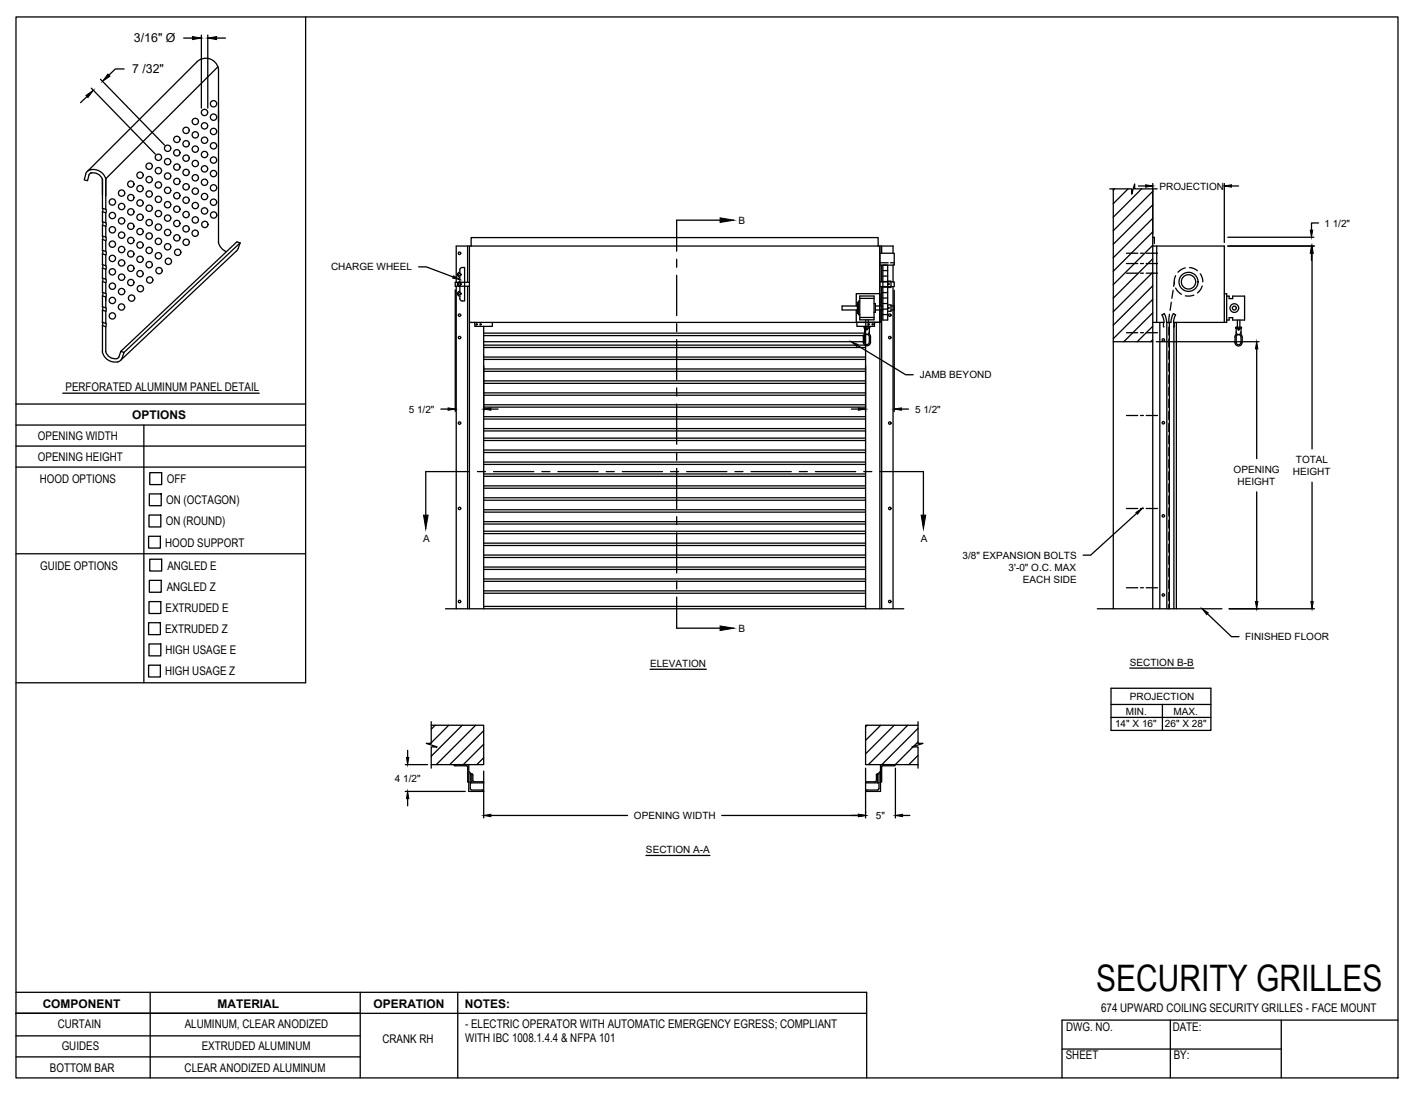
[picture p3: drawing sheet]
<svg xmlns="http://www.w3.org/2000/svg" width="279mm" height="216mm" viewBox="0 0 279 216" stroke-linecap="round" stroke-linejoin="round" font-family="sans-serif">
<!-- layer: CRANK RH -->
<g fill="none" stroke="#000" stroke-width=".25">
<path d="M219 37.3h4.3v1l.6-2v1h4.4M219.7 37.3v82.8M219.9 37.3l-.2 .2M222.6 37.3l-2.9 2.9M225.3 37.3l-5.6 5.6M227.5 37.3v82.8M227.5 37.8l-7.8 7.7M90 56.5v63.6M90.7 53.3l.3-.4 .7-.1v6.6l-.7-.1-.3-.4M90.7 57.5a.48 .48 0 0 0-.4 .5 .48 .48 0 0 0 .4 .4M90.7 53.7a.48 .48 0 0 0-.4 .5 .48 .48 0 0 0 .4 .5M90.7 55.6a.48 .48 0 0 0-.4 .5 .48 .48 0 0 0 .4 .5"/>
<path d="M90.7 53.3v.4M90.7 54.7v.9M90.7 56.6v.9M90.7 58.4v.5M92.3 48.6v7.1M92.3 56.5v63.6M92.6 48.6v71.5M92.6 55.7h-2.8v.8h2.8M93 48.6v-1.7h80.3v1.7M169.4 59.7h-.2v2.2h.2M169.7 58.4h2.8v4.7h-2.8zM169.7 59.4h-.3v2.7h.3"/>
<path d="M169.7 58.9h2.8M172.5 59.9h.2v1.7h-.2M173.6 55.6h2.8v1h-2.8M173.6 50h2.8v2.3h-2.8M173.6 48.6v71.5M173.6 51.9h1.7M174 48.6v1.4M174 52.3v3.3M174 56.6v63.5M174.2 52.3h1v10.9h-1zM174.2 56.7h1M174.2 55.6h1"/>
<path d="M174.2 59.9h1M174.2 58.8h1M174.2 57.7h1M174.2 54.5h1M174.2 53.4h1M175.2 55.5h.6v1.2h-.6M175.3 56.1h.1M175.7 51.9h.7M176.2 50v-1.4h-86.2v7.1M176.2 52.3v3.3M176.2 56.6v63.5M222.3 50h2.2"/>
<path d="M222.3 52h2.2M222.3 53.9h2.2M225 50h.6M225 52h.6M225 53.9h.6M226.2 50h2.2M226.2 52h2.2M226.2 53.9h2.2M227.5 40.4l-7.8 7.8M227.5 43.1l-7.8 7.8M227.5 45.8l-7.8 7.7M227.5 48.6h14.1v15h-10l.1-.8 .3-.7-.5-.2"/>
<path d="M227.5 46.8h.3v1.3M227.5 48.4l-7.8 7.8M227.5 51.1l-7.8 7.7M227.5 53.7l-7.8 7.8M227.5 56.4l-7.8 7.8M227.5 59.1l-7.8 7.7M228.2 48.6v15M231.1 59.6l-.2 1.6M231.5 57.3l-.3 1.6M231.7 55.6l-.1 .9M232 54.4l-.3 1v.6M232 56.9l.5 .7 .6 .5"/>
<path d="M233.9 52.9l-.7 .2-.8 .6M234.7 52.8l.9 .2 .7 .4M235.6 58.3l-1 .1h-.7M236.8 54l.4 .7 .1 .9M237.2 56.4l-.2 .6-.7 .8M241.6 58h.4v5.6h-.4M242 58.4h.5v.5h.7v-.5h2.4v4.8h-2.4v-.5h-.7v.5h-.5M92.6 63.6h81M93.7 63.6v.8h3.5v-.8M95.4 64.4v55.7M95.4 67.4h75.4M95.4 77.5h75.4"/>
<path d="M95.4 78h75.4M95.4 75.2h75.4M95.4 75.6h75.4M95.4 72.8h75.4M95.4 73.3h75.4M95.4 70.5h75.4M95.4 70.9h75.4M95.4 68.1h75.4M95.4 68.6h75.4M95.4 79.9h75.4M95.4 65.7h75.4M95.4 66.2h75.4"/>
<path d="M169 60.4v-2.4h4.7v2.4M169 61.2v2.4h1.8M169.1 63.6v.8h3.5v-.8M169.2 60.4h-3v.8h3M169.7 62.7h2.8M170.6 65.6l-.2 .7a2.18 2.18 0 0 0 .2 1.7 .71 .71 0 0 0 .7 .2 .71 .71 0 0 0 .5-.7l-.1-1.2-.2-.7M170.6 64.8l-.1-.1 .1-.2h.9l.1 .2-.1 .1M170.6 64.8v.7a.48 .48 0 0 0 .5 .5 .48 .48 0 0 0 .4-.5v-.7M170.6 64.8h.9M170.8 64.4v55.7M170.8 66.1a.48 .48 0 0 1 .7 .4v1a.47 .47 0 0 1-.4 .5 .47 .47 0 0 1-.5-.5v-1zM170.8 63.1v1.4"/>
<path d="M171.3 63.1v1.4M172.7 60.4h1.5M172.7 61.2h1.5M173.7 61.2v2.4h-2.4M174.2 62.1h1M174.2 61h1M175.2 60.2h.6v1.2h-.6M175.3 60.8h.1M175.8 60.4h.6v.8h-.6M219.7 67.4h7.8M222.3 65.7h2.2M225 65.7h.6"/>
<path d="M226.2 65.7h2.2M227.5 61.7l-5.8 5.7M227.5 64.4l-3.1 3M227.5 67.1l-.4 .3M228.9 63.6v56.5M229.6 63.6v.9h.1M229.7 61.9l.4 1 .1 .7h.9v-.7l.4-1M229.7 61.9l-.4 .2 .3 .7 .1 .8h-2.2M230.2 63.6v56.5M230.6 64.5v1.6M230.6 66.9v1.6M230.6 69.3v1.6"/>
<path d="M230.6 71.7v1.6M230.6 74.1v1.5M230.6 76.4v1.6M230.6 78.8v1.6M230.7 63.6v56.5M230.8 62l-.2 1.7M231.6 63.6v56.5M231.7 63.6v.9h-.1M232.1 63.6v56.5M243.9 66.5a.49 .49 0 0 1 .5-.5 .49 .49 0 0 1 .5 .5v1.1a.48 .48 0 0 1-.5 .5 .48 .48 0 0 1-.5-.5M243.9 65.6a.48 .48 0 0 0 .5 .4 .48 .48 0 0 0 .5-.4v-.8h-1v.8M243.9 64.8l-.1-.2h1.1l.1 .1-.1 .1"/>
<path d="M243.9 66.5v1.1M243.9 65.7l-.2 .6a2.21 2.21 0 0 0 .2 1.8 .71 .71 0 0 0 .8 .1 .71 .71 0 0 0 .4-.6M244.2 63.2v1.4M244.6 63.2v1.4M244.8 65.7l.3 .8M245.1 66.5v1.1M95.4 84.6h75.4M95.4 85h75.4M95.4 82.2h75.4M95.4 82.7h75.4M95.4 80.3h75.4M95.4 91.2h75.4"/>
<path d="M95.4 91.7h75.4M95.4 88.8h75.4M95.4 89.3h75.4M95.4 86.5h75.4M95.4 86.9h75.4M95.4 95.9h75.4M95.4 96.4h75.4M95.4 93.5h75.4M95.4 94h75.4M95.4 98.2h75.4M95.4 98.7h75.4M222.3 82h2.2"/>
<path d="M225 82h.6M226.2 82h2.2M230.6 81.2v1.6M230.6 83.6v1.6M230.6 86v1.5M230.6 88.3v1.6M230.6 90.7v1.6M230.6 93.1v1.6M230.6 95.5v1.6M230.6 97.9v1.6M95.4 119.7h75.4M95.4 103h75.4"/>
<path d="M95.4 103.4h75.4M95.4 100.6h75.4M95.4 101.1h75.4M95.4 109.5h75.4M95.4 110h75.4M95.4 107.2h75.4M95.4 107.7h75.4M95.4 104.8h75.4M95.4 105.3h75.4M95.4 114.3h75.4M95.4 114.7h75.4M95.4 111.9h75.4"/>
<path d="M95.4 112.4h75.4M95.4 116.6h75.4M95.4 117.1h75.4M222.3 100.4h2.2M222.3 116h2.2M225 100.4h.6M225 116h.6M226.2 100.4h2.2M226.2 116h2.2M230.6 100.2v1.6M230.6 102.6v1.6M230.6 105v1.6"/>
<path d="M230.6 107.4v1.6M230.6 109.8v1.6M230.6 112.2v1.5M230.6 114.5v1.6M230.6 116.9v1.6M230.6 119.3v.8M87.9 120.1h90.4M216.5 120.1h24.6M85 146.7l-.2 .2M85.1 143.1h10.3v7.8h-10.3M85.1 142.4v4.3h-1l2.2 .7h-1.2v4.2M85.9 143.1l-.8 .8"/>
<path d="M88.5 143.1l-3.4 3.5M89.8 151.1l-.3-.2h3v5.3h2.9M89.8 151.1h2.3M91.2 143.1l-6.1 6.1M92 151.1l.3 .2M92.3 154.2l.2 .2M92.3 151.3v2.9M92.5 152.3l.3 .3v3M92.5 154.4h.1M92.8 152.7h.3M92.8 155.6l.3 .3M93.1 152.7l.2 .2"/>
<path d="M93.1 152.7v1.8M93.1 155.9h2M93.3 153l.1 1.2 1.8 .1M93.9 143.1l-7.8 7.8M95.1 155.9l.3 .3M95.2 154.3l.2 .2h-2.6M95.4 144.2l-6.6 6.7M95.4 146.9l-4 4M95.4 149.5l-1.3 1.4M171 154.3l-.2 .2h2.6M171.1 155.9h2M171.1 143.1l-.3 .3"/>
<path d="M172.9 154.1l-.2 .2h-1.7M172.9 153v1.1M173.1 152.7l-.2 .2M173.1 152.7h.3M173.1 152.7v1.8M173.4 155.6l-.3 .3M173.7 152.3l-.3 .3v3M173.7 154.4h.1M173.8 143.1l-3 3M173.9 154.2l-.2 .2M174 151.3v2.9M174.2 151.1l-.3 .2"/>
<path d="M174.2 151.1h2.3M176.4 143.1l-5.6 5.7M176.5 151.1l.2-.2h-3v5.3h-2.9l.3-.3M179.1 143.1l-7.8 7.8M180.1 147.4l-3.4 3.5M181.1 143.1h-10.3v7.8h10.3M181.1 142.4v4.3h1l-2.1 .7h1.1v4.2M181.1 143.7l-7.1 7.2M181.1 146.4l-.9 .9M181.1 149.1l-1.8 1.8"/>
<circle cx="90.7" cy="50" r=".24"/>
<circle cx="90.7" cy="56.1" r=".24"/>
<circle cx="90.7" cy="54.2" r=".24"/>
<circle cx="90.7" cy="58" r=".24"/>
<circle cx="175.3" cy="56.1" r=".1"/>
<circle cx="234.5" cy="55.6" r="1.41"/>
<circle cx="234.5" cy="55.6" r="1.88"/>
<circle cx="90.7" cy="62.2" r=".24"/>
<circle cx="90.7" cy="66.6" r=".24"/>
<circle cx="94" cy="64" r=".12"/>
<circle cx="94.8" cy="64" r=".12"/>
<circle cx="171.1" cy="65" r=".12"/>
<circle cx="171.4" cy="64" r=".12"/>
<circle cx="172.2" cy="64" r=".12"/>
<circle cx="175.3" cy="60.8" r=".1"/>
<circle cx="175.6" cy="66.6" r=".24"/>
<circle cx="175.6" cy="62.2" r=".24"/>
<circle cx="229.5" cy="67.1" r=".24"/>
<circle cx="243.6" cy="60.8" r=".86"/>
<circle cx="243.6" cy="60.8" r=".39"/>
<circle cx="244.4" cy="65" r=".12"/>
<circle cx="90.7" cy="83.5" r=".24"/>
<circle cx="175.6" cy="83.5" r=".24"/>
<circle cx="229.5" cy="83.4" r=".24"/>
<circle cx="90.7" cy="118.7" r=".24"/>
<circle cx="90.7" cy="100.3" r=".24"/>
<circle cx="175.6" cy="118.7" r=".24"/>
<circle cx="175.6" cy="100.3" r=".24"/>
<circle cx="229.5" cy="101.8" r=".24"/>
<circle cx="229.5" cy="117.4" r=".24"/>
</g>
<!-- layer: ANNOTATIONS -->
<g fill="none" stroke="#000" stroke-width=".25">
<path d="M17.2 19.1l-1.3 1.2M18 17.4l12.6 13M19.8 15.6l12.7 13M24.5 13.6h-1.7l-1.3 1.2M36.2 7.5h1.8M39.7 6.9v14.4M41 6.9v14.4M42.7 7.5h1.8M224.6 36.7h1.4M227.5 36.2v9.9M241.6 36.2v11.7M243 36.7h1.4"/>
<path d="M82.6 52.7h1.5l5.3 2M89.8 57.2v24M176.4 57.3v23.9M242.3 48.6h17.1M242.3 46.8h16.9M258.8 50v1.4M258.9 50v38.6M260.2 44h-1.4v1.4M95.4 72.2v9M169.2 68.2l9.5 5.8h1.5M170.8 72.2v9M228.2 67.4h20.2"/>
<path d="M248 68.9v21.6M87 80.7h1.4M96.9 80.7h1.4M168 80.7h1.4M177.9 80.7h1.4M248 97.1v21.6M258.9 95.2v23.5M224.3 101.3l-9.1 8.3h-1.5M128.3 132.1h11.1M219.2 135.8h19.7v8.3h-19.7zM219.2 139h19.7M222.9 131.8h12.6"/>
<path d="M229.4 139v5.1M238.2 121.1l4.8 4.5h1.5M242.5 120.1h16.9M80 150.9h4.4M80 156.2h11.8M80.4 148.1v1.4M80.4 157.6v1.4M95.4 152.2v9.2M170.8 151.6v9.8M176.7 151.6v9.8M219.2 141.6h19.7M96.9 160.9h26.9"/>
<path d="M127.5 168.8h12.6M142.4 160.9h27M178.1 160.9h1.4"/>
</g>
<g fill="#000" stroke="#000" stroke-width=".2">
<path d="M17 18.8l1.4-1-1 1.4zM21.3 14.6l.4 .4-1.5 1zM38 7.2l1.7 .3-1.7 .3zM41 7.5l1.7-.3v.6zM226 36.5l1.5 .2-1.5 .2zM241.6 36.7l1.4-.2v.4zM89.5 54.4l1.2 .8-1.4-.3zM258.8 48.6l.2 1.4h-.5zM258.5 45.4h.5l-.2 1.4zM258.9 48.6l.2 1.4h-.4zM168 67.4l1.3 .6-.2 .4zM248 67.4l.2 1.5h-.5z"/>
<path d="M88.4 80.5l1.4 .2-1.4 .3zM95.4 80.7l1.5-.2v.5zM169.4 80.5l1.4 .2-1.4 .3zM176.4 80.7l1.5-.2v.5zM224.1 101.1l1.2-.7-.8 1.1zM247.7 118.7h.5l-.2 1.4zM258.7 118.7h.4l-.2 1.4zM237.2 120.1l1.2 .8-.3 .4zM80.2 149.5h.5l-.3 1.4zM80.4 156.2l.3 1.4h-.5zM95.4 160.9l1.5-.2v.5zM169.4 160.7l1.4 .2-1.4 .3z"/>
<path d="M176.7 160.9l1.4-.2v.5z"/>
</g>
<!-- layer: CRANK RH -->
<path d="M95.4 70.2h.1" fill="none" stroke="#000" stroke-width=".2"/>
<!-- layer: SECTION CUTS -->
<g fill="none" stroke="#000" stroke-width=".25">
<path d="M133.5 51.2v1.5M133.5 54.3v8M142.1 43.5h-8.6v6.1M133.5 63.9v1.5M133.5 67v8M133.5 76.6v1.5M133.5 79.7v8M92.6 93.1h-8.6v8.6M94.2 93.1h1.6M97.4 93.1h7.9M106.9 93.1h1.6M110.1 93.1h7.9"/>
<path d="M119.6 93.1h1.6M122.8 93.1h7.9M132.3 93.1h1.6M133.5 89.3v1.5M133.5 92.4v8M135.5 93.1h7.9M145 93.1h1.6M148.2 93.1h7.9M157.7 93.1h1.6M160.9 93.1h7.9M170.4 93.1h1.6M173.6 93.1h8.6v8.6"/>
<path d="M133.5 102v1.5M133.5 105.1v8M133.5 114.7v1.5M133.5 117.8v6.2h8.6"/>
</g>
<path d="M142.1 43l2.7 .5-2.7 .4zM83.6 101.7h.9l-.5 2.7zM181.8 101.7h.9l-.5 2.7zM142.1 123.5l2.7 .5-2.7 .4z" fill="#000" stroke="#000" stroke-width=".2"/>
<!-- layer: DETAILS -->
<g fill="none" stroke="#000" stroke-width=".25">
<path d="M38.9 12.2a2.53 2.53 0 0 1 4.2 1.3v10.5M38.9 12.2l-21.6 21.6M43 13.2l-22.1 22.1M16.9 34.4l-.3 1.1 .7 .2 .2-1.1M17.7 33.5a2.59 2.59 0 0 1 3.2 1.8M17.9 34.2a1.94 1.94 0 0 1 2.3 1.2v5.7l.7 .2v-6M18 33.4a1.26 1.26 0 0 0-1.1 1M18.1 34.1l-.6 .5M43.1 21.8v26.1a2.59 2.59 0 0 0 1.5 1.8M20.2 57.7v.7M20.2 49.4v.7M20.2 52.2v.7"/>
<path d="M20.2 54.9v.7M20.2 43.8v.6M20.2 41.1v.7M20.2 46.6v.7M20.2 47.3l.7 .2v2.1l-.7-.2zM20.2 50.1l.7 .2v2.1l-.7-.2zM20.9 42l-.7-.2v2l.7 .2M20.9 44.7l-.7-.2v2.1l.7 .2M20.9 53.1l-.7-.2v2l.7 .2M20.9 55.8l-.7-.2v2.1l.7 .2M20.9 58.6l-.7-.2v2.1l.7 .2M20.9 42v2"/>
<path d="M20.9 44.7v2.1M20.9 53.1v2M20.9 55.8v2.1M20.9 58.6v2.1M20.9 41.3v.7M20.9 43.9v.7M20.9 46.8v.7M20.9 49.6v.7M20.9 52.4v.7M20.9 55.1v.7M20.9 57.9v.7M47.4 47.9a2.44 2.44 0 0 1-.8 1.7l-22.7 21.4"/>
<path d="M47.4 47.9l-22.9 21.7M47.4 47.9l-.7-.2-22.9 21.6M20.2 63.6v.7M20.2 60.5v.7M20.2 69.5a2.49 2.49 0 0 0 3.6 1.7l.3-.6 .4-1-.7-.3-.3 1.1M20.2 61.2l.7 .2v2.4l-.7-.2zM20.9 69.4a1.76 1.76 0 0 0 2.5 1.2l.1-.2M20.9 63.8v.6M20.9 64.5l-.7-.2v5.2M20.9 64.5v4.9M20.9 60.7v.7"/>
<circle cx="22.2" cy="39.9" r=".62"/>
<circle cx="24" cy="38.1" r=".62"/>
<circle cx="25.8" cy="36.3" r=".62"/>
<circle cx="25.8" cy="39" r=".62"/>
<circle cx="27.6" cy="34.6" r=".62"/>
<circle cx="27.6" cy="37.2" r=".62"/>
<circle cx="29.4" cy="32.8" r=".62"/>
<circle cx="29.4" cy="38.3" r=".62"/>
<circle cx="29.4" cy="35.4" r=".62"/>
<circle cx="31.3" cy="36.5" r=".62"/>
<circle cx="31.3" cy="31" r=".62"/>
<circle cx="31.3" cy="33.7" r=".62"/>
<circle cx="31.3" cy="39.3" r=".62"/>
<circle cx="33.1" cy="31.9" r=".62"/>
<circle cx="33.1" cy="34.7" r=".62"/>
<circle cx="33.1" cy="29.3" r=".62"/>
<circle cx="33.1" cy="37.6" r=".62"/>
<circle cx="34.9" cy="33" r=".62"/>
<circle cx="34.9" cy="38.6" r=".62"/>
<circle cx="34.9" cy="27.5" r=".62"/>
<circle cx="34.9" cy="35.8" r=".62"/>
<circle cx="34.9" cy="30.2" r=".62"/>
<circle cx="36.7" cy="25.7" r=".62"/>
<circle cx="36.7" cy="34" r=".62"/>
<circle cx="36.7" cy="36.9" r=".62"/>
<circle cx="36.7" cy="31.2" r=".62"/>
<circle cx="36.7" cy="39.5" r=".62"/>
<circle cx="36.7" cy="28.4" r=".62"/>
<circle cx="38.5" cy="24" r=".62"/>
<circle cx="38.5" cy="26.6" r=".62"/>
<circle cx="38.5" cy="29.4" r=".62"/>
<circle cx="38.5" cy="35.1" r=".62"/>
<circle cx="38.5" cy="32.3" r=".62"/>
<circle cx="38.5" cy="37.7" r=".62"/>
<circle cx="40.4" cy="24.8" r=".62"/>
<circle cx="40.4" cy="33.3" r=".62"/>
<circle cx="40.4" cy="30.5" r=".62"/>
<circle cx="40.4" cy="27.7" r=".62"/>
<circle cx="40.4" cy="22.2" r=".62"/>
<circle cx="40.4" cy="38.8" r=".62"/>
<circle cx="40.4" cy="36" r=".62"/>
<circle cx="42.1" cy="31.6" r=".62"/>
<circle cx="42.1" cy="34.3" r=".62"/>
<circle cx="42.1" cy="37.1" r=".62"/>
<circle cx="42.1" cy="20.5" r=".62"/>
<circle cx="42.1" cy="28.8" r=".62"/>
<circle cx="42.1" cy="39.9" r=".62"/>
<circle cx="42.1" cy="23.1" r=".62"/>
<circle cx="42.1" cy="25.9" r=".62"/>
<circle cx="22.2" cy="56.5" r=".62"/>
<circle cx="22.2" cy="51" r=".62"/>
<circle cx="22.2" cy="45.3" r=".62"/>
<circle cx="22.2" cy="48.2" r=".62"/>
<circle cx="22.2" cy="59.3" r=".62"/>
<circle cx="22.2" cy="42.5" r=".62"/>
<circle cx="22.2" cy="53.6" r=".62"/>
<circle cx="24" cy="57.5" r=".62"/>
<circle cx="24" cy="40.8" r=".62"/>
<circle cx="24" cy="43.6" r=".62"/>
<circle cx="24" cy="49.2" r=".62"/>
<circle cx="24" cy="51.9" r=".62"/>
<circle cx="24" cy="46.4" r=".62"/>
<circle cx="24" cy="54.7" r=".62"/>
<circle cx="25.8" cy="47.5" r=".62"/>
<circle cx="25.8" cy="55.8" r=".62"/>
<circle cx="25.8" cy="44.7" r=".62"/>
<circle cx="25.8" cy="50.1" r=".62"/>
<circle cx="25.8" cy="52.9" r=".62"/>
<circle cx="25.8" cy="41.8" r=".62"/>
<circle cx="26" cy="58.8" r=".62"/>
<circle cx="27.6" cy="54" r=".62"/>
<circle cx="27.6" cy="48.4" r=".62"/>
<circle cx="27.6" cy="45.7" r=".62"/>
<circle cx="27.6" cy="51.2" r=".62"/>
<circle cx="27.6" cy="40.1" r=".62"/>
<circle cx="27.6" cy="42.9" r=".62"/>
<circle cx="27.7" cy="57" r=".62"/>
<circle cx="29.4" cy="52.2" r=".62"/>
<circle cx="29.4" cy="41.1" r=".62"/>
<circle cx="29.4" cy="43.9" r=".62"/>
<circle cx="29.4" cy="46.6" r=".62"/>
<circle cx="29.4" cy="49.4" r=".62"/>
<circle cx="29.5" cy="55.3" r=".62"/>
<circle cx="31.3" cy="50.5" r=".62"/>
<circle cx="31.3" cy="47.6" r=".62"/>
<circle cx="31.3" cy="44.8" r=".62"/>
<circle cx="31.3" cy="42.2" r=".62"/>
<circle cx="31.4" cy="53.4" r=".62"/>
<circle cx="33.1" cy="43" r=".62"/>
<circle cx="33.1" cy="45.9" r=".62"/>
<circle cx="33.1" cy="48.7" r=".62"/>
<circle cx="33.1" cy="40.4" r=".62"/>
<circle cx="33.2" cy="51.6" r=".62"/>
<circle cx="34.9" cy="46.9" r=".62"/>
<circle cx="34.9" cy="44.1" r=".62"/>
<circle cx="34.9" cy="41.3" r=".62"/>
<circle cx="35.1" cy="49.8" r=".62"/>
<circle cx="36.7" cy="45.2" r=".62"/>
<circle cx="36.7" cy="42.3" r=".62"/>
<circle cx="36.7" cy="47.8" r=".62"/>
<circle cx="38.5" cy="46" r=".62"/>
<circle cx="38.5" cy="40.6" r=".62"/>
<circle cx="38.5" cy="43.4" r=".62"/>
<circle cx="40.4" cy="41.6" r=".62"/>
<circle cx="40.4" cy="44.3" r=".62"/>
<circle cx="42.2" cy="42.4" r=".62"/>
<circle cx="22.2" cy="62.3" r=".62"/>
<circle cx="24" cy="60.6" r=".62"/>
</g>
<!-- layer: TITLE BLOCK -->
<g fill="none" stroke="#000" stroke-width=".25">
<path d="M3.2 3.3h272.6v209.4h-272.6zM60.3 3.3v131.4h-57.1M3.2 79.7h57.1M12.4 77.6h38.7M3.2 88h57.1M3.2 92.2h57.1M3.2 83.9h57.1M28.4 83.9v50.8M29.5 97.5h2.3v2.3h-2.3zM29.5 93.3h2.4v2.3h-2.4zM3.2 109.3h57.1M29.3 105.8h2.3v2.4h-2.3z"/>
<path d="M29.4 118.7h2.3v2.4h-2.3zM29.4 101.6h2.3v2.4h-2.3zM29.5 114.5h2.3v2.4h-2.3zM29.5 110.4h2.4v2.3h-2.4zM29.3 122.9h2.3v2.3h-2.3zM29.3 131.3h2.3v2.3h-2.3zM29.4 127.1h2.3v2.3h-2.3zM3.2 195.8h167.8v16.9M29.6 195.8v16.9M71.1 200h-67.9h167.8M71.1 195.8v16.9M90.3 195.8v16.9"/>
<path d="M3.2 208.6h67.9M3.2 204.4h67.9M209.6 207h43.2M230.9 201.3v11.4M252.8 201.3v11.4M275.8 201.3h-66.2v11.4"/>
</g>
<text font-size="7.2" x="216.3" y="195.5">SECURITY GRILLES</text>
<g font-size="2.4">
<text x="26.4" y="8.4">3/16&quot; Ø</text>
<text x="26.1" y="14.5">7 /32&quot;</text>
<text x="12.9" y="77.1">PERFORATED ALUMINUM PANEL DETAIL</text>
<text x="26.1" y="82.6">OPTIONS</text>
<text x="7.5" y="86.8">OPENING WIDTH</text>
<text x="7.5" y="91">OPENING HEIGHT</text>
<text x="7.9" y="95.3">HOOD OPTIONS</text>
<text x="32.9" y="95.4">OFF</text>
<text x="32.8" y="99.5">ON (OCTAGON)</text>
<text x="32.6" y="107.9">HOOD SUPPORT</text>
<text x="32.7" y="103.7">ON (ROUND)</text>
<text x="7.9" y="112.4">GUIDE OPTIONS</text>
<text x="33" y="112.4">ANGLED E</text>
<text x="32.9" y="116.6">ANGLED Z</text>
<text x="32.6" y="124.9">EXTRUDED Z</text>
<text x="32.7" y="120.7">EXTRUDED E</text>
<text x="32.7" y="129.1">HIGH USAGE E</text>
<text x="32.6" y="133.3">HIGH USAGE Z</text>
<text x="8.4" y="198.9">COMPONENT</text>
<text x="11.4" y="202.8">CURTAIN</text>
<text x="36.5" y="202.9">ALUMINUM, CLEAR ANODIZED</text>
<text x="42.9" y="198.8">MATERIAL</text>
<text x="73.7" y="198.9">OPERATION</text>
<text x="91.7" y="198.9">NOTES:</text>
<text x="91.8" y="202.8">- ELECTRIC OPERATOR WITH AUTOMATIC EMERGENCY EGRESS; COMPLIANT</text>
<text x="210.4" y="203.6">DWG. NO.</text>
<text x="217.3" y="199.8">674 UPWARD COILING SECURITY GRILLES - FACE MOUNT</text>
<text x="231.4" y="203.4">DATE:</text>
<text x="12.2" y="207.3">GUIDES</text>
<text x="39.8" y="207.2">EXTRUDED ALUMINUM</text>
<text x="75.5" y="205.8">CRANK RH</text>
<text x="91.8" y="205.7">WITH IBC 1008.1.4.4 &amp; NFPA 101</text>
<text x="210.3" y="209.1">SHEET</text>
<text x="231.6" y="209">BY:</text>
<text x="9.8" y="211.5">BOTTOM BAR</text>
<text x="36.4" y="211.6">CLEAR ANODIZED ALUMINUM</text>
</g>
<g font-size="2">
<text x="228.8" y="37.4">PROJECTION</text>
<text x="145.7" y="44.2">B</text>
<text x="261.3" y="44.7">1 1/2&quot;</text>
<text x="65.3" y="53.4">CHARGE WHEEL</text>
<text x="181.5" y="74.7">JAMB BEYOND</text>
<text x="80.6" y="81.4">5 1/2&quot;</text>
<text x="180.6" y="81.4">5 1/2&quot;</text>
<text x="243.4" y="93.3">OPENING</text>
<text x="244.2" y="95.7">HEIGHT</text>
<text x="255.1" y="93.8">HEIGHT</text>
<text x="255.7" y="91.4">TOTAL</text>
<text x="83.5" y="107">A</text>
<text x="181.7" y="107">A</text>
<text x="189.9" y="110.3">3/8&quot; EXPANSION BOLTS</text>
<text x="199" y="112.7">3'-0&quot; O.C. MAX</text>
<text x="201.8" y="115">EACH SIDE</text>
<text x="145.7" y="124.8">B</text>
<text x="128.3" y="131.7">ELEVATION</text>
<text x="222.9" y="131.4">SECTION B-B</text>
<text x="245.7" y="126.4">FINISHED FLOOR</text>
<text x="220" y="143.4">14&quot; X 16&quot;</text>
<text x="222.1" y="141">MIN.</text>
<text x="222.9" y="138.2">PROJECTION</text>
<text x="229.9" y="143.4">26&quot; X 28&quot;</text>
<text x="231.6" y="141">MAX.</text>
<text x="77.9" y="154.2">4 1/2&quot;</text>
<text x="125.1" y="161.6">OPENING WIDTH</text>
<text x="172.8" y="161.6">5&quot;</text>
<text x="127.5" y="168.4">SECTION A-A</text>
</g>
</svg>
